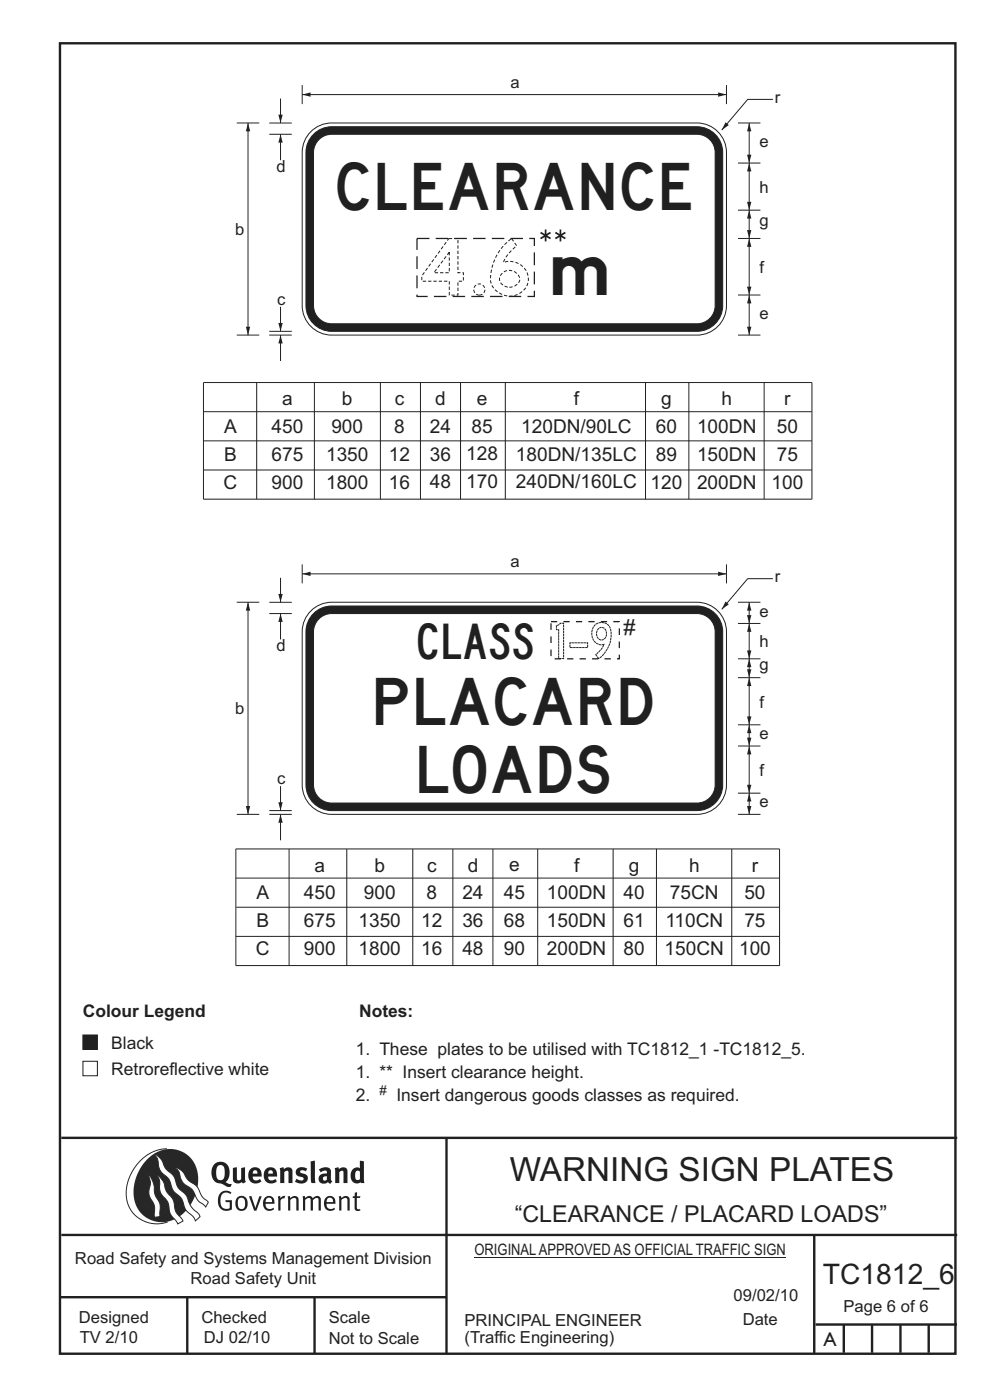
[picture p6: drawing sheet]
<svg xmlns="http://www.w3.org/2000/svg" width="210mm" height="297mm" viewBox="0 0 210 297" stroke-linecap="round" stroke-linejoin="round" font-family="sans-serif">
<g fill="none" stroke="#231f20" stroke-width=".51">
<path d="M12.7 9.2h190v278h-190zM13 241.4h190M94.7 241.4v45.8M12.7 275.2h82M13 262h190M39.7 275.2v12M66.7 275.2v12M172.7 262.2v25M173 281h30M179 281v6M185 281v6M191 281v6"/>
<path d="M197 281v6"/>
</g>
<path d="M17.6 225.1h3.1v3.1h-3.1z" fill-rule="evenodd" fill="#fff" stroke="#231f20" stroke-width=".21"/>
<path d="M17.6 219.6h3.1v3h-3.1z" fill-rule="evenodd" fill="#231f20" stroke="#231f20" stroke-width=".21"/>
<path d="M156.5 62.6h4.8M156.5 71.1h4.8M158.9 62.6v8.5" fill="none" stroke="#231f20" stroke-width=".21"/>
<g fill="#231f20">
<path d="M158.5 69.3h.9l-.5 1.8z"/>
<path d="M158.9 62.6l.5 1.8h-.9z"/>
</g>
<path d="M64.1 18v4.1M64.1 20.1h90" fill="none" stroke="#231f20" stroke-width=".21"/>
<g fill="#231f20">
<path d="M152.3 19.6l1.8 .5-1.8 .4z"/>
<path d="M64.1 20.1l1.8-.5v.9z"/>
</g>
<path d="M164 21.1h-5.4l-5.5 6.5" fill="none" stroke="#231f20" stroke-width=".21"/>
<path d="M153.9 25.9l.7 .6-1.5 1.1z" fill="#231f20"/>
<path d="M154.1 18v4.1M156.5 26.1h4.8M156.5 34.6h4.8M158.9 26.1v8.5" fill="none" stroke="#231f20" stroke-width=".21"/>
<g fill="#231f20">
<path d="M158.5 32.8h.9l-.5 1.8z"/>
<path d="M158.9 26.1l.5 1.8h-.9z"/>
</g>
<path d="M158.9 50.6v12" fill="none" stroke="#231f20" stroke-width=".21"/>
<g fill="#231f20">
<path d="M158.5 60.8h.9l-.5 1.8z"/>
<path d="M158.9 50.6l.5 1.8h-.9z"/>
</g>
<path d="M156.5 44.6h4.8M156.5 50.6h4.8M158.9 44.6v6" fill="none" stroke="#231f20" stroke-width=".21"/>
<g fill="#231f20">
<path d="M158.5 48.8h.9l-.5 1.8z"/>
<path d="M158.9 44.6l.5 1.8h-.9z"/>
</g>
<path d="M158.9 34.6v10" fill="none" stroke="#231f20" stroke-width=".21"/>
<g fill="#231f20">
<path d="M158.5 42.8h.9l-.5 1.8z"/>
<path d="M158.9 34.6l.5 1.8h-.9z"/>
</g>
<path d="M65.9 27.9a6.2 6.2 0 0 1 4.5-1.8h77.5a6.3 6.3 0 0 1 6.2 6.2v32.5a6.3 6.3 0 0 1-6.2 6.3h-77.5a6.3 6.3 0 0 1-6.3-6.3v-32.5a6.2 6.2 0 0 1 1.8-4.4z" fill-rule="evenodd" fill="#fff" stroke="#231f20" stroke-width=".21"/>
<path d="M66.5 28.5a5.4 5.4 0 0 1 3.9-1.6h77.5a5.5 5.5 0 0 1 5.4 5.4v32.5a5.5 5.5 0 0 1-5.4 5.5h-77.5a5.5 5.5 0 0 1-5.5-5.5v-32.5a5.4 5.4 0 0 1 1.6-3.8z" fill-rule="evenodd" fill="#231f20" stroke="#231f20" stroke-width=".21"/>
<path d="M67.6 29.6a3.8 3.8 0 0 1 2.8-1.1h77.5a3.9 3.9 0 0 1 3.8 3.8v32.5a3.9 3.9 0 0 1-3.8 3.9h-77.5a3.9 3.9 0 0 1-3.9-3.9v-32.5a3.8 3.8 0 0 1 1.1-2.7z" fill-rule="evenodd" fill="#fff" stroke="#231f20" stroke-width=".21"/>
<path d="M88.5 50.6h24.9v12.3h-24.9z" fill="none" stroke="#231f20" stroke-width=".27" stroke-dasharray="2.7 1.3" stroke-linecap="butt"/>
<g fill="#231f20">
<path d="M114.8 49.2l.8 .4v-.9h.3v.9l.8-.4 .2 .3-.8 .5 .8 .4-.2 .4-.8-.5v.9h-.3v-.9l-.8 .5-.2-.4 .8-.4-.8-.5z"/>
<path d="M117.9 49.2l.8 .4v-.9h.4v.9l.7-.4 .2 .3-.8 .5 .8 .4-.2 .4-.7-.5v.9h-.4v-.9l-.8 .5-.2-.4 .8-.4-.8-.5z"/>
</g>
<path d="M50.2 26.1h4.8M52.6 26.1v45" fill="none" stroke="#231f20" stroke-width=".21"/>
<g fill="#231f20">
<path d="M52.2 69.3h.9l-.5 1.8z"/>
<path d="M52.6 26.1l.5 1.8h-.9z"/>
</g>
<path d="M50.2 71.1h4.8M57.1 70.3h4.8M59.5 71.1v5.5" fill="none" stroke="#231f20" stroke-width=".21"/>
<path d="M59.5 71.1l.5 1.8h-1z" fill="#231f20"/>
<path d="M57.1 71.1h4.8M59.5 65.1v5.2" fill="none" stroke="#231f20" stroke-width=".21"/>
<path d="M59 68.5h1l-.5 1.8z" fill="#231f20"/>
<path d="M57.1 26.1h4.8M59.5 28.5v5.5" fill="none" stroke="#231f20" stroke-width=".21"/>
<path d="M59.5 28.5l.5 1.8h-1z" fill="#231f20"/>
<path d="M57.1 28.5h4.8M59.5 20.9v5.2" fill="none" stroke="#231f20" stroke-width=".21"/>
<path d="M59 24.3h1l-.5 1.8z" fill="#231f20"/>
<g fill="none" stroke="#231f20" stroke-width=".21">
<path d="M43.2 99.7h129M43.2 87.3h129M43.2 93.5h129M54.4 81.2v24.7M66.7 81.2v24.7M80.7 81.2v24.7M89.2 81.2v24.7M97.7 81.2v24.7M107.2 81.2v24.7M136.9 81.2v24.7M146.1 81.2v24.7M162.1 81.2v24.7"/>
<path d="M172.2 105.9h-129v-24.7h129v24.7M156.5 172.8h4.8M158.9 168.3v4.5"/>
</g>
<g fill="#231f20">
<path d="M158.5 171h.9l-.5 1.8z"/>
<path d="M158.9 168.3l.5 1.7h-.9z"/>
</g>
<path d="M64.1 119.7v4.1M64.1 121.7h90" fill="none" stroke="#231f20" stroke-width=".21"/>
<g fill="#231f20">
<path d="M152.3 121.3l1.8 .4-1.8 .5z"/>
<path d="M64.1 121.7l1.8-.4v.9z"/>
</g>
<path d="M164 122.8h-5.4l-5.5 6.5" fill="none" stroke="#231f20" stroke-width=".21"/>
<path d="M153.9 127.6l.7 .6-1.5 1.1z" fill="#231f20"/>
<path d="M154.1 119.7v4.1M156.5 158.3h4.8M158.9 153.8v4.5M156.5 168.3h4.8" fill="none" stroke="#231f20" stroke-width=".21"/>
<g fill="#231f20">
<path d="M158.5 156.5h.9l-.5 1.8z"/>
<path d="M158.9 153.8l.5 1.7h-.9z"/>
</g>
<path d="M158.9 158.3v10" fill="none" stroke="#231f20" stroke-width=".21"/>
<g fill="#231f20">
<path d="M158.5 166.5h.9l-.5 1.8z"/>
<path d="M158.9 158.3l.5 1.7h-.9z"/>
</g>
<path d="M156.5 143.8h4.8M156.5 153.8h4.8M158.9 143.8v10" fill="none" stroke="#231f20" stroke-width=".21"/>
<g fill="#231f20">
<path d="M158.5 152h.9l-.5 1.8z"/>
<path d="M158.9 143.8l.5 1.7h-.9z"/>
</g>
<path d="M156.5 132.3h4.8M158.9 127.8v4.5" fill="none" stroke="#231f20" stroke-width=".21"/>
<g fill="#231f20">
<path d="M158.5 130.5h.9l-.5 1.8z"/>
<path d="M158.9 127.8l.5 1.7h-.9z"/>
</g>
<path d="M156.5 127.8h4.8M158.9 132.3v7.5" fill="none" stroke="#231f20" stroke-width=".21"/>
<g fill="#231f20">
<path d="M158.5 138h.9l-.5 1.8z"/>
<path d="M158.9 132.3l.5 1.7h-.9z"/>
</g>
<path d="M156.5 139.8h4.8M158.9 139.8v4" fill="none" stroke="#231f20" stroke-width=".21"/>
<g fill="#231f20">
<path d="M158.5 142h.9l-.5 1.8z"/>
<path d="M158.9 139.8l.5 1.7h-.9z"/>
</g>
<path d="M65.9 129.6a6.2 6.2 0 0 1 4.5-1.8h77.5a6.3 6.3 0 0 1 6.2 6.2v32.5a6.3 6.3 0 0 1-6.2 6.3h-77.5a6.3 6.3 0 0 1-6.3-6.3v-32.5a6.2 6.2 0 0 1 1.8-4.4z" fill-rule="evenodd" fill="#fff" stroke="#231f20" stroke-width=".21"/>
<path d="M66.5 130.2a5.4 5.4 0 0 1 3.9-1.6h77.5a5.5 5.5 0 0 1 5.4 5.4v32.5a5.5 5.5 0 0 1-5.4 5.5h-77.5a5.5 5.5 0 0 1-5.5-5.5v-32.5a5.4 5.4 0 0 1 1.6-3.8z" fill-rule="evenodd" fill="#231f20" stroke="#231f20" stroke-width=".21"/>
<path d="M67.6 131.3a3.8 3.8 0 0 1 2.8-1.1h77.5a3.9 3.9 0 0 1 3.8 3.8v32.5a3.9 3.9 0 0 1-3.8 3.9h-77.5a3.9 3.9 0 0 1-3.9-3.9v-32.5a3.8 3.8 0 0 1 1.1-2.7z" fill-rule="evenodd" fill="#fff" stroke="#231f20" stroke-width=".21"/>
<path d="M116.9 131.9h14.5v7.9h-14.5z" fill="none" stroke="#231f20" stroke-width=".27" stroke-dasharray="1.4 1.4" stroke-linecap="butt"/>
<path d="M50.2 127.8h4.8M52.6 127.8v45" fill="none" stroke="#231f20" stroke-width=".21"/>
<g fill="#231f20">
<path d="M52.2 171h.9l-.5 1.8z"/>
<path d="M52.6 127.8l.5 1.7h-.9z"/>
</g>
<path d="M50.2 172.8h4.8M57.1 172h4.8M59.5 172.8v5.5" fill="none" stroke="#231f20" stroke-width=".21"/>
<path d="M59.5 172.8l.5 1.7h-1z" fill="#231f20"/>
<path d="M57.1 172.8h4.8M59.5 166.8v5.2" fill="none" stroke="#231f20" stroke-width=".21"/>
<path d="M59 170.2h1l-.5 1.8z" fill="#231f20"/>
<path d="M57.1 127.8h4.8M59.5 130.2v5.5" fill="none" stroke="#231f20" stroke-width=".21"/>
<path d="M59.5 130.2l.5 1.7h-1z" fill="#231f20"/>
<path d="M57.1 130.2h4.8M59.5 122.6v5.2" fill="none" stroke="#231f20" stroke-width=".21"/>
<path d="M59 126h1l-.5 1.8z" fill="#231f20"/>
<g fill="none" stroke="#231f20" stroke-width=".21">
<path d="M50 198.6h115.4M50 186.3h115.4M50 180.1h115.4v24.7h-115.4zM50.1 192.5h115.3M61.3 180.1v24.8M73.6 180.1v24.8M87.6 180.1v24.8M96.1 180.1v24.8M104.6 180.1v24.8M114.1 180.1v24.8M130.1 180.1v24.8M139.2 180.1v24.8"/>
<path d="M155.2 180.1v24.8"/>
</g>
<path d="M35.4 243.7a9.5 9.5 0 0 0-8.6 10.4 6.5 6.5 0 0 0 8.8 5.1" fill="none" stroke="#2a2723" stroke-width=".21"/>
<path d="M31.3 245.9a6.1 6.1 0 0 1 7.3-1.6 6.1 6.1 0 0 1 3.4 6.6 8.8 8.8 0 0 1-7.2 8.4 6.1 6.1 0 0 1-6.4-7.5 10.5 10.5 0 0 1 2.9-5.9z" fill-rule="evenodd" fill="#2a2723"/>
<g fill="#fff" stroke="#2a2723" stroke-width=".21">
<path d="M31.6 249.3l.3 .3 .6 1.2 .4 2.6 1 2 .1 2.7-1.2 .1-.1-2.4-.9-1.8-.2-.7 .3-2.4z" fill-rule="evenodd"/>
<path d="M37.2 247.7l.5 .1 .9 .6 1.3 1.9 1.9 1.5 1.1 2.1 1.3 1.2-.6 1-1.6-1.5-1.2-2.2-2-1.5-.5-.9-.4-1.5z" fill-rule="evenodd"/>
<path d="M32.8 244.9l.4 .1 .9 .8 1 2.1 1.7 1.5 1 2.5 1.6 1.6 1.2 2.5 1.6 1.6 .2 .5-.9 .9-.5-.9-1.6-1.5-1-2.4-1.7-1.7-.9-2.4-1.8-1.7-.3-.9-.3-1.6z" fill-rule="evenodd"/>
<path d="M33.4 249.4l.5 .3 .7 .9 .7 2.1 1.5 1.9 .5 2.5 1.5 1.8v.1l-1.1 .6-1.6-2.1-.6-2.5-1.4-1.9-.3-1v-1.6z" fill-rule="evenodd"/>
</g>
<g fill="#231f20">
<path d="M46.8 253.1l.5-.4 .7-.1 .6 .1 .5 .3-.2 .3-.9-.3-.8 .2-.3 .7-.1 1.1 .1 .6 .3 .5 .5 .3h.6l.4-.1v-1.3h-.8l-.1-.4h1.4v2l-.7 .2-.8 .1-.6-.3-.5-.4-.3-.8-.1-1 .2-.7z" fill-rule="evenodd"/>
<path d="M50.7 254.3l.7-.2 .5 .5 .1 1.2-.2 .4-.3 .2h-.5l-.4-.3-.2-1.1zM50.4 254l-.5 1.1 .3 1.2 .7 .5 1-.1 .4-.4 .2-.5v-.8l-.2-.7-.3-.4-.5-.2h-.6z" fill-rule="evenodd"/>
<path d="M52.8 253.8l.5-.1 .9 2.6 .8-2.5h.5l-1.1 3h-.5z" fill-rule="evenodd"/>
<path d="M56.6 254.2l.4-.1 .4 .1 .2 .3 .1 .5h-1.4zM56.2 254l-.4 1v.7l.3 .6 .4 .4 .5 .2 1.1-.3 .1-.1-.2-.3-.6 .3-.7-.2-.3-.2-.1-.6v-.1h1.9l-.2-1.2-.8-.5-.5 .1z" fill-rule="evenodd"/>
<path d="M58.9 253.8l.5-.1 .1 .5 .4-.4 .6-.1-.2 .5-.4 .1-.4 .3v2.2h-.5z" fill-rule="evenodd"/>
<path d="M61 253.8l.5-.1a.24 .24 0 0 0 .1 .4 .24 .24 0 0 0 .3-.2l.8-.2 .6 .5v2.6h-.4l-.1-2.3-.1-.3-.3-.1-.8 .5v2.2h-.5z" fill-rule="evenodd"/>
<path d="M64.2 253.8l.4-.1a.23 .23 0 0 0 .2 .4 .23 .23 0 0 0 .3-.2l.5-.2 .6 .2a.23 .23 0 0 0 .2 .2 .23 .23 0 0 0 .2-.1l.8-.3 .6 .4 .1 2.7h-.5v-2.3l-.1-.3-.3-.1-.8 .5v2.2h-.5v-2.3l-.1-.3-.3-.1-.8 .4v2.3h-.4z" fill-rule="evenodd"/>
<path d="M69.5 254.2l.5-.1 .4 .1 .3 .8h-1.4zM69.2 254l-.5 1 .1 .7 .2 .6 .4 .4 .4 .2 1.1-.3 .2-.1-.2-.3-.6 .3-.7-.2-.3-.4v-.5h1.9l-.2-1.2-.4-.3-.5-.2-.5 .1z" fill-rule="evenodd"/>
<path d="M71.8 253.8l.5-.1a.24 .24 0 0 0 .1 .4 .24 .24 0 0 0 .4-.2l.7-.2 .6 .5 .1 2.6h-.5v-2.3l-.1-.3-.3-.1-.9 .5v2.2h-.4z" fill-rule="evenodd"/>
<path d="M75.3 253l.5-.1-.1 .9h.8l-.2 .3h-.6v2.2l.2 .2h.5v.3l-.2 .1-.6-.1-.4-.3v-2.4h-.4v-.3h.4z" fill-rule="evenodd"/>
<path d="M46.2 247.4l.4-.2h.4l.6 .6v1.8l-.2 .5-.3 .2h-.8l-.3-.6-.1-1.5zM45.5 246.9l-.4 .7-.2 .8v1l.3 .9 .7 .6 1 .2 1.6 .7 .4-.1 .3-.5h-.6l-.8-.4 .7-1 .2-1.5a1.91 1.91 0 0 0-1.1-1.7 1.91 1.91 0 0 0-2.1 .3z" fill-rule="evenodd"/>
<path d="M49.4 247.8l.8-.2 .1 2.5 .1 .2 .3 .1 .5-.3v-2.3l.8-.2v2.6l.2 .5-.7 .3a.39 .39 0 0 0-.7 0h-.8l-.5-.4z" fill-rule="evenodd"/>
<path d="M53.8 248.4l.3-.1h.3l.2 .7h-1zM53.1 248l-.3 .5-.1 .8v.7l.4 .6 .5 .4 .6 .1 .7-.1 .6-.4-.4-.5-.4 .3h-.5l-.4-.2-.2-.3v-.3h1.9l-.1-1-.3-.6-1-.4-.5 .1z" fill-rule="evenodd"/>
<path d="M57.1 248.4l.2-.1h.4l.2 .7h-1zM56.4 248l-.3 .6-.2 .8 .2 .7 .3 .5 .5 .4 .6 .1 .6-.1 .6-.4-.3-.5-.6 .3h-.5l-.4-.6v-.2h1.9l-.1-1-.3-.6-.5-.3-.5-.1-.5 .1z" fill-rule="evenodd"/>
<path d="M59.3 247.8l.8-.2 .1 .4 1-.4 .7 .3 .1 .5v2.6h-.8v-2.3l-.3-.3-.6 .3v2.3h-.9z" fill-rule="evenodd"/>
<path d="M63 248l.9-.4 1.3 .3-.3 .6-.9-.2-.3 .2 .1 .3 1 .3 .4 .4v.8l-.4 .6-1.1 .2-1.1-.4 .3-.6 1 .3h.3l.2-.3-.1-.3-1-.3-.4-.3-.2-.6z" fill-rule="evenodd"/>
<path d="M68.6 249.7l.7-.2v.7l-.3 .3-.3-.1-.2-.3zM67.7 248.1l.3 .6 .8-.4 .5 .2a.35 .35 0 0 1 0 .5 .35 .35 0 0 1-.5 0l-1 .4-.2 .9 .2 .4 .3 .3h1.1a.49 .49 0 0 1 .8 .2l.5-.6-.3-.4v-1.7l-.2-.5-.4-.3-.6-.1z" fill-rule="evenodd"/>
<path d="M71 247.8l.8-.2 .1 .4 1-.4 .6 .3 .2 .5v2.6h-.8v-2.3l-.3-.3-.6 .3v2.3h-.9z" fill-rule="evenodd"/>
<path d="M75.6 248.5l.3-.1 .4 .2v1.5l-.3 .2-.4-.1-.2-.3v-.9zM76.3 246.2v1.3a.19 .19 0 0 1 0 .3 .19 .19 0 0 1-.3-.1l-.8 .1-.6 .5-.2 .9 .1 1 .3 .5 .6 .3h.6l.5-.2v.2h.8l-.1-4.6z" fill-rule="evenodd"/>
<path d="M65.9 246.4l.9-.2 .1 4.8h-.8l-.1-.3z" fill-rule="evenodd"/>
</g>
<path d="M100.7 266.7h66" fill="none" stroke="#231f20" stroke-width=".21"/>
<text font-size="12" fill="#231f20" x="89.5" y="62.6">4.6</text>
<g font-size="10" fill="#231f20">
<text x="71.6" y="44.5">CLEARANCE</text>
<text x="79.8" y="153.7">PLACARD</text>
<text x="89" y="168.2">LOADS</text>
</g>
<text font-size="8" fill="#231f20" x="117.4" y="62.6">m</text>
<g font-size="7.5" fill="#231f20">
<text x="88.7" y="139.7">CLASS</text>
<text x="118" y="139.7">1-9</text>
</g>
<text font-size="7.1" fill="#231f20" x="108.1" y="250.6">WARNING SIGN PLATES</text>
<text font-size="6" fill="#231f20" x="174.5" y="272.3">TC1812_6</text>
<text font-size="4.9" fill="#231f20" x="109.2" y="259.2">“CLEARANCE / PLACARD LOADS”</text>
<text font-size="4.6" fill="#231f20" x="132.2" y="134.8">#</text>
<text font-size="4.2" fill="#231f20" x="174.7" y="285.6">A</text>
<g font-size="4" fill="#231f20">
<text x="59.8" y="86">a</text>
<text x="72.5" y="86">b</text>
<text x="83.7" y="86">c</text>
<text x="92.3" y="86">d</text>
<text x="101.1" y="85.9">e</text>
<text x="121.7" y="86">f</text>
<text x="140.3" y="86">g</text>
<text x="153" y="86">h</text>
<text x="166.3" y="86">r</text>
<text x="47.5" y="91.9">A</text>
<text x="57.6" y="91.9">450</text>
<text x="70.3" y="91.9">900</text>
<text x="83.6" y="91.9">8</text>
<text x="91.2" y="91.9">24</text>
<text x="100" y="91.8">85</text>
<text x="110.6" y="91.8">120DN/90LC</text>
<text x="139.1" y="91.9">60</text>
<text x="147.9" y="91.9">100DN</text>
<text x="164.8" y="91.9">50</text>
<text x="47.5" y="97.8">B</text>
<text x="57.6" y="97.8">675</text>
<text x="69.2" y="97.8">1350</text>
<text x="82.5" y="97.8">12</text>
<text x="91.2" y="97.7">36</text>
<text x="98.9" y="97.7">128</text>
<text x="109.4" y="97.7">180DN/135LC</text>
<text x="139.1" y="97.8">89</text>
<text x="147.9" y="97.8">150DN</text>
<text x="164.8" y="97.8">75</text>
<text x="47.4" y="103.6">C</text>
<text x="57.6" y="103.6">900</text>
<text x="69.2" y="103.6">1800</text>
<text x="82.5" y="103.6">16</text>
<text x="91.2" y="103.6">48</text>
<text x="98.9" y="103.6">170</text>
<text x="109.4" y="103.6">240DN/160LC</text>
<text x="138" y="103.6">120</text>
<text x="147.9" y="103.6">200DN</text>
<text x="163.6" y="103.6">100</text>
<text x="66.7" y="184.9">a</text>
<text x="79.4" y="184.9">b</text>
<text x="90.6" y="184.9">c</text>
<text x="99.2" y="184.9">d</text>
<text x="108" y="184.9">e</text>
<text x="121.8" y="184.9">f</text>
<text x="133.4" y="184.9">g</text>
<text x="146.2" y="184.9">h</text>
<text x="159.5" y="184.9">r</text>
<text x="54.4" y="190.8">A</text>
<text x="64.5" y="190.8">450</text>
<text x="77.2" y="190.8">900</text>
<text x="90.5" y="190.8">8</text>
<text x="98.1" y="190.8">24</text>
<text x="106.9" y="190.7">45</text>
<text x="116" y="190.8">100DN</text>
<text x="132.3" y="190.8">40</text>
<text x="142.1" y="190.8">75CN</text>
<text x="157.9" y="190.8">50</text>
<text x="54.4" y="196.7">B</text>
<text x="64.5" y="196.7">675</text>
<text x="76" y="196.7">1350</text>
<text x="89.4" y="196.7">12</text>
<text x="98.1" y="196.7">36</text>
<text x="106.9" y="196.6">68</text>
<text x="116" y="196.7">150DN</text>
<text x="132.3" y="196.7">61</text>
<text x="141.1" y="196.7">110CN</text>
<text x="157.9" y="196.7">75</text>
<text x="54.3" y="202.6">C</text>
<text x="64.5" y="202.6">900</text>
<text x="76" y="202.6">1800</text>
<text x="89.4" y="202.6">16</text>
<text x="98.1" y="202.6">48</text>
<text x="106.9" y="202.5">90</text>
<text x="116" y="202.5">200DN</text>
<text x="132.3" y="202.6">80</text>
<text x="141" y="202.6">150CN</text>
<text x="156.8" y="202.6">100</text>
</g>
<g font-size="3.7" fill="#231f20">
<text x="17.6" y="215.7">Colour Legend</text>
<text x="76.2" y="215.7">Notes:</text>
<text x="23.6" y="222.5">Black</text>
<text x="75.5" y="223.7">1. These plates to be utilised with TC1812_1 -TC1812_5.</text>
<text x="23.6" y="228">Retroreflective white</text>
<text x="75.5" y="233.6">2.</text>
<text x="75.5" y="228.7">1. ** Insert clearance height.</text>
<text x="84.1" y="233.6">Insert dangerous goods classes as required.</text>
</g>
<g font-size="3.5" fill="#231f20">
<text x="108.3" y="18.6">a</text>
<text x="164.4" y="21.8">r</text>
<text x="161.1" y="31.1">e</text>
<text x="58.7" y="36.5">d</text>
<text x="161.1" y="40.9">h</text>
<text x="49.9" y="49.9">b</text>
<text x="161.1" y="48">g</text>
<text x="161.1" y="57.9">f</text>
<text x="58.8" y="64.7">c</text>
<text x="161.1" y="67.6">e</text>
<text x="108.3" y="120.3">a</text>
<text x="164.4" y="123.4">r</text>
<text x="161.1" y="130.8">e</text>
<text x="161.1" y="137.3">h</text>
<text x="58.7" y="138.2">d</text>
<text x="161.1" y="142.2">g</text>
<text x="49.9" y="151.6">b</text>
<text x="161.1" y="150.1">f</text>
<text x="161.1" y="156.8">e</text>
<text x="58.8" y="166.4">c</text>
<text x="161.1" y="164.6">f</text>
<text x="161.1" y="171.3">e</text>
<text x="15.9" y="268.1">Road Safety and Systems Management Division</text>
<text x="40.4" y="272.5">Road Safety Unit</text>
<text x="16.7" y="280.6">Designed</text>
<text x="42.7" y="280.6">Checked</text>
<text x="69.7" y="280.6">Scale</text>
<text x="98.5" y="281.3">PRINCIPAL ENGINEER</text>
<text x="155.6" y="276.1">09/02/10</text>
<text x="157.6" y="281.2">Date</text>
<text x="178.9" y="278.2">Page 6 of 6</text>
<text x="16.9" y="284.8">TV 2/10</text>
<text x="43.2" y="284.8">DJ 02/10</text>
<text x="69.7" y="285.2">Not to Scale</text>
<text x="98.5" y="284.8">(Traffic Engineering)</text>
</g>
<text font-size="3.4" fill="#231f20" x="100.7" y="266.3">ORIGINALAPPROVED AS OFFICIAL TRAFFIC SIGN</text>
<text font-size="2.8" fill="#231f20" x="80.5" y="232.2">#</text>
</svg>
